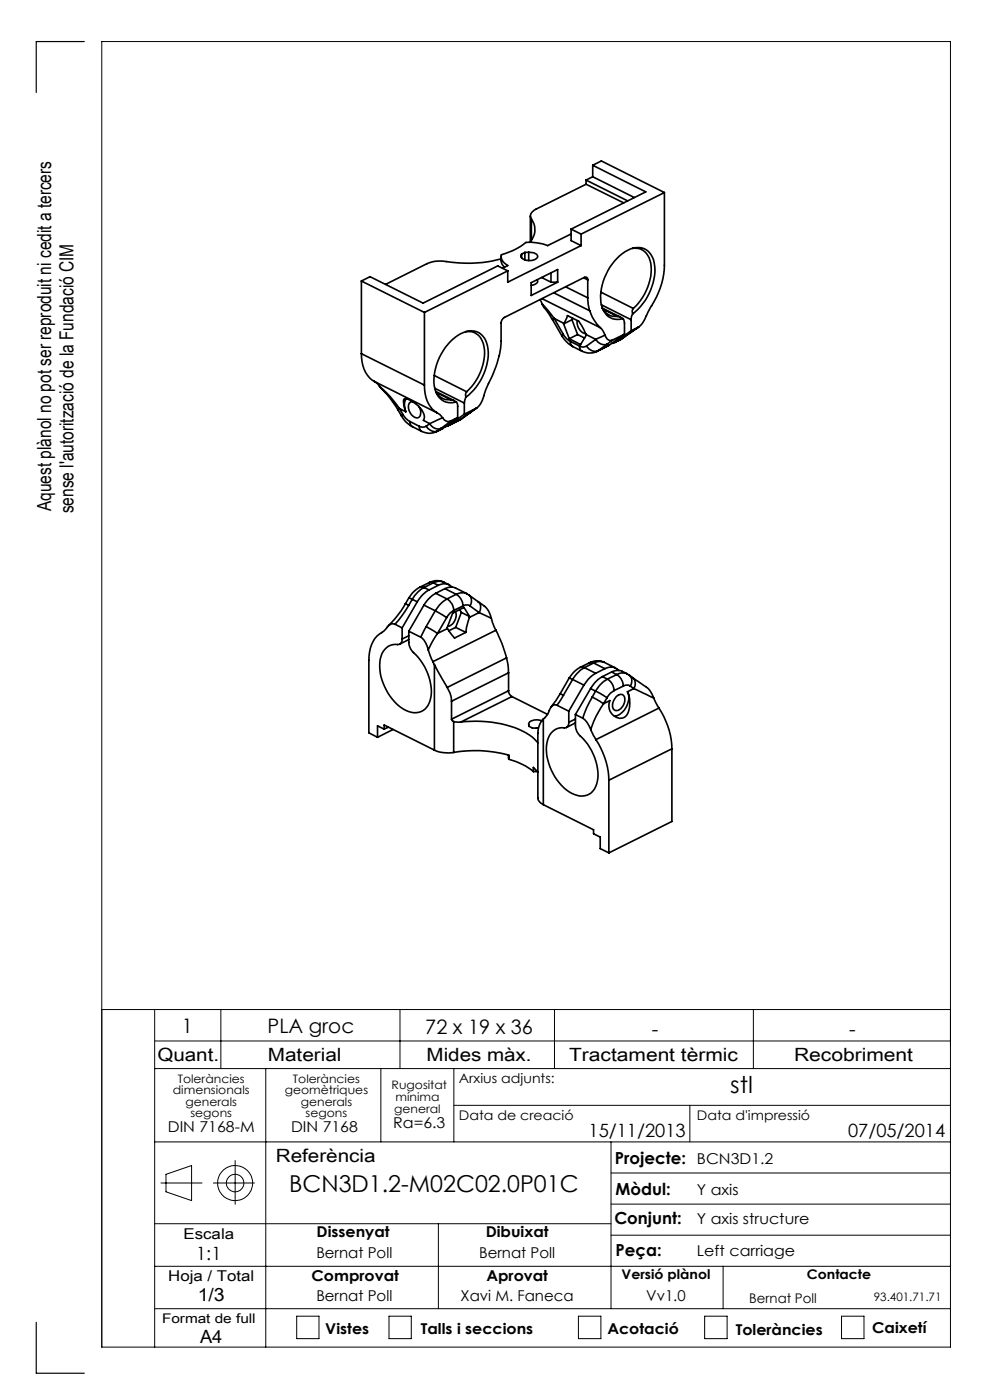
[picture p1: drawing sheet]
<svg xmlns="http://www.w3.org/2000/svg" width="210mm" height="297mm" viewBox="0 0 210 297" stroke-linecap="round" stroke-linejoin="round" font-family="sans-serif">
<g fill="none" stroke="#000" stroke-width=".21">
<path d="M21.6 214.2h180M32.8 214.2v71.6M46.8 214.2v12.5M84.8 214.2v12.5M117.6 214.2v12.5M159.8 214.2v12.5M32.8 220.8h168.8M32.8 226.7h168.8M56.4 226.7v59.1M80.8 226.7v15.5M96.3 226.7v15.5M96.3 234.5h105.3"/>
<path d="M146.3 234.5v7.7M32.8 259.6h96.8M32.8 242.2h168.8M34.1 251h8.8M35.2 249.1l5.4-1.8v7.4l-5.4-1.9zM45.3 251h8.7M49.9 246.2v9.3M93 259.6v18M129.6 242.2v35.4M129.6 255.4h72M129.6 248.8h72M32.8 277.6h168.8"/>
<path d="M32.8 268.6h168.8M62.9 279.2h4.8v4.8h-4.8zM82.5 279.2h4.7v4.8h-4.7zM122.7 279.2h4.8v4.8h-4.8zM129.6 262h72M149.5 279.2h4.7v4.8h-4.7zM153.4 268.6v9M178.5 279.2h4.8v4.8h-4.8zM21.6 285.8h180v-277h-180v277"/>
<circle cx="49.9" cy="251" r="3.7"/>
<circle cx="49.9" cy="251" r="1.86"/>
</g>
<path d="M17.9 8.8h-10.2v10.8M7.7 280.5v10.8h10.2" fill="none" stroke="#000" stroke-width=".25"/>
<g fill="none" stroke="#000" stroke-width=".35">
<path d="M124.3 39.1l-10.6 5.3a1.43 1.43 0 0 0-1 2.1M124.3 38.2l8.8 4.4M124.3 39.1l8 3.9M124.3 38.2v.9M125.7 37.5l-1.4 .7M125.7 37.5l8.8 4.4M125.7 35.1l11.3 5.6-15.9 7.9M125.7 35.1l1.9-1 13.3 6.7M125.7 35.1v2.4M76.7 59.6l13.3 6.7M76.7 59.6v15.4M106.3 54.4l.1 1.4 .6 .9"/>
<path d="M106.3 54.9a29.5 29.5 0 0 1-12.7 .5l-1.7 .1-1.3 .4-8.8 4.4M107.7 57.5l-17.7 8.8M107.7 57.5l-2.1-1.1-15.9 7.9-11.2-5.6-1.8 .9M110.6 54.3v.2M110.6 53.9v.4M110.6 53.9v.7M111.3 53.5l-.7 .4M111.3 53.5v1.6M112.1 53.5a1.55 1.55 0 0 1 2 1 2.34 2.34 0 0 1-3.5 0v-.2M112.1 53.5h-.8M112.1 53.5v1.8M112.5 45.8v5.5"/>
<path d="M112.7 60l5.6-2.8v2.7l-5.6 2.8zM112.7 46.5a3.9 3.9 0 0 1-.3 4.9M112.7 46.5v4.5M113.9 59.4a.74 .74 0 0 1-.7 1l-.5 .1M114.9 58.9l2 1M116.9 59.9h1.4M116.9 57.9v2M121.1 49.6l-4.9 2.5a11 11 0 0 0-4.7-.7 13.7 13.7 0 0 1-5.1 2.6 2.14 2.14 0 0 0 1.3 2.3l-1.1 .6M121.1 48.6v2.4l2.2 1.1M121.1 48.6l2.2 1.1M123.3 52.1l-15.6 7.8v-2.4M123.3 49.7v2.4"/>
<path d="M123.8 58.9l.9 .5M124.7 59.4a.47 .47 0 0 0-.2-.5 .47 .47 0 0 0-.5-.1l-17 8.5a1.47 1.47 0 0 0-.7 1.2v3.9a23.4 23.4 0 0 1-3.1 9.9l-.3 .7a8.8 8.8 0 0 1-1.4 3.3l-.5 .3M124.7 59.4v3.8M134.1 52.7a3.4 3.4 0 0 1 3.9 3.1 11.4 11.4 0 0 1-3.7 9.6M140.9 40.8v15.5a19.9 19.9 0 0 1-3.4 9.9 7.6 7.6 0 0 1-2.1 3.2M140.9 40.8l-17.6 8.9M76.7 75a6.5 6.5 0 0 0 2.7 5.9M76.7 75l13.3 6.7M90 66.3v15.4M92.1 79.7l6.9 3.4M98.8 70.4a3.3 3.3 0 0 1 3.9 3.1 11.2 11.2 0 0 1-3.7 9.6M114.6 63.6l.4 .8"/>
<path d="M115 64.4l2.5 3.2M115 64.4l.4 .7M115 63.4l12.4 6.1M115.3 65.2l1.9 2.7M117.2 67.9l2 3.3M117.5 62.1l7.6 3.8M117.5 67.6l-.3 .3M117.5 67.6l2.1 1M117.5 67.6l2 3.3M119.2 71.2l1.3 1.7 1 .6M119.5 70.9a3.6 3.6 0 0 0 1.5 1.5M119.5 70.9l-.3 .3"/>
<path d="M119.6 68.7l1.2 3.2M119.6 68.6l.8-1.6 2.4 1.2 1.5 2.7M119.6 68.6v.1M120 60.9l4.7 2.3M121 72.4l.1 .7 .4 .4M121 72.4l1.9 1M121.3 67.8l1.2 3.2M121.3 67.8l-1.7 .9M121.5 73.5l1.9 1M121.5 67.5l-.2 .3M122.4 68a2.44 2.44 0 0 0 1.8 2.8M122.5 71l1.5 .7"/>
<path d="M122.5 71l-1.7 .9M122.9 73.4a1.39 1.39 0 0 0 1.5 0M122.9 73.4l.3 .9 .2 .2M123.4 74.5l1.3 .4h1l.9-.3M124.3 70.9l2.1 1.1M124.3 70.9l.1 .2-1.2 2-2.4-1.2M124.4 73.4a1.99 1.99 0 0 0 2.5 1M124.7 63.2l.1 1.4 .3 1.3M125.1 65.9a8.7 8.7 0 0 0 2.3 3.6M126.4 72a2.07 2.07 0 0 0 2.4 1M126.4 72l-2 1.4M126.9 74.4l-.3 .2"/>
<path d="M127.4 69.5l.5 .7 .4 .9M127.5 62l6.8 3.4M127.6 64.7l6.3 3.1M127.9 65.6l3.1 1.5M128.3 71.1a1.2 1.2 0 0 0 1.6 1M128.3 71.1l-1.9 .9M128.8 73l-1.9 1.4M129.3 73.2l-2.7 1.4M129.3 73.2l-.3 .2M129.9 72.1l-1.1 .9M131 67.1a3.2 3.2 0 0 1-3.2-1.7l3.9 1.9M131 67.1l1.2 .5"/>
<path d="M131.4 72.1l.5-.2zM131.7 72l-1.3 .7M132.2 67.6l.3 .9v2.4M132.5 70.9l-2.6 1.2M132.5 70.9l-3.2 2.3M132.6 71.3l-.9 .7M133.9 70.2l-3.5 2.5-.6 .1M133.9 67.8v2.4M134.2 66.6l-.3 1.2M134.2 66.6a11.9 11.9 0 0 0 4.5-10.9 3.6 3.6 0 0 0-5.5-2.6 11.7 11.7 0 0 0-5.6 11.7 3.4 3.4 0 0 0 4.6 2.8M134.3 65.4l-.2 .6 .1 .6M135.4 69.4l-2.9 2 .1-.1"/>
<path d="M135.4 69.4l-1.5 .8M135.6 69.3l-3 2M79.4 80.9l1.1 1M79.4 80.9l13.3 6.7M80.5 81.9l2.2 2.2 2 2.6M80.5 81.9l.4 .5M80.8 82.4l2 2.2 1.6 2.4M84.4 87l.8 1.2M84.7 86.7l-.3 .3M84.7 86.7l1.4 .6M84.7 86.7l.8 1.2M85.2 88.2l.9 1.3 1.4 1"/>
<path d="M85.5 87.9l.5 .7 1 .8M85.5 87.9l-.3 .3M86.1 87.3a3.3 3.3 0 0 1-.3-2.7 5.2 5.2 0 0 1 3.4 2 2.17 2.17 0 0 1 .6 2.6l1.4 .7M86.1 84.6l-.3 .9 .3 1.8M87 89.4l.1 .7 .4 .4M87 89.4l1.9 1M87.5 85.2h-.1a1.33 1.33 0 0 0-.5 2.1 1.67 1.67 0 0 0 1.9 1.2 1.86 1.86 0 0 0 .1-2.3M87.5 90.5l1.9 1M88.9 90.4a1.46 1.46 0 0 0 1.5 0M88.9 90.4l.2 .9 .3 .2M89.4 91.5l1.8 .4 1.4-.3M90 81.7a6.4 6.4 0 0 0 2.7 5.9"/>
<path d="M90.4 90.4a2.05 2.05 0 0 0 2.4 1M91.2 89.9a1.97 1.97 0 0 0 2.4 1M91.2 89.9l-.8 .5M92.2 82.4l6.3 3.1M92.4 83.1a3.2 3.2 0 0 0 3.2 1.7M92.4 83l3.9 2M92.5 83.3l3.1 1.5M92.7 87.6l.7 .4 .5 .6M92.8 91.4l-.2 .2M93.6 90.9l-.8 .5M93.9 88.6a1.3 1.3 0 0 0 1.7 .7M93.9 88.6l-2.7 1.3"/>
<path d="M93.9 90.9l-1.3 .7M93.9 90.9l-1.1 .5M95.3 90.2l-.9 .3M95.6 89.3l-2 1.6M95.6 84.8l1.2 .5M96.8 85.3l.3 .6v2.7M97.1 88.6l-1.5 .7M97.1 88.6l-3.2 2.3M97.4 89.1l-2.4 1.2M97.7 89l.2-.1-.5 .2M97.7 89l-.3 .1M97.7 89l-2.4 1.2"/>
<path d="M98.5 85.5v2.4M98.5 87.9l-3.2 2.3M98.8 84.3l-.3 1.2M98.8 84.3a11.8 11.8 0 0 0 4.6-11 3.6 3.6 0 0 0-5.6-2.5 11.6 11.6 0 0 0-5.5 11.7 3.4 3.4 0 0 0 4.5 2.8M99 83.1l-.3 .6 .1 .6M99.8 87.5l-2.1 1.5M101 86.6l-1.3 1 .1-.1M101 86.6l-2.5 1.3M101.2 86.5l-1.4 1M83.8 132.4a1.97 1.97 0 0 0-2.1 1.2l-.3 .3a5.8 5.8 0 0 0-3.1 5.3l-.1 16.3 1.9 .9M83.8 132.4l1.5 .8M85.3 133.2v2.4"/>
<path d="M86 128.1l-1.6 2.4-2 2.2M86 128.1l.7 .3M86.7 133.9v2.4a3.5 3.5 0 0 0 1.5 2.6 10.9 10.9 0 0 1 3 9.7 3.4 3.4 0 0 1-5.2 2.1 11.3 11.3 0 0 1-5.4-10.8 3.4 3.4 0 0 1 3.9-3.2l.6-.2 .2-.9M86.7 128.4l-1.4 2.1-1.5 1.9M86.7 126.9l.8 .2M86.7 126.9l-.7 1.2M86.7 135.7l-1.9 1M86.7 133.9l2.6 1.3M86.7 134.9l-1.4 .7M87.5 127.1l1 .6M87.5 127.1l-.8 1.3M88.5 127.7l-3.2 5.5"/>
<path d="M89.1 124.6l-1.3 .8-1.1 1.5M89.1 124.6h.9M89.3 135.2a3.8 3.8 0 0 1 1.5 2.7M89.9 128.4l2.4 1.2M89.9 128.4l-3.2 5.5M90 124.6a6.4 6.4 0 0 0-2.5 2.5M90 124.6l1 .6M90.4 133l2.4 1.4M90.4 133l-1.1 2.2M90.8 137.9l1 2.5M91 125.2a6.4 6.4 0 0 0-2.5 2.5M91 123.6l.4-.1 .5 .1"/>
<path d="M91 123.6l-1.9 1M91.9 123.6l1.4-.3 .9 .2 1 .5M91.9 123.6l1.1 .6M91.9 123.6l-1.9 1M92.3 129.6l2.5 1.4M92.3 129.6l-1.9 3.4M92.4 125.9a7.1 7.1 0 0 0-2.5 2.5M92.4 125.9l2.4 1.2M92.8 134.4l-2 3.5M93 124.2a2.54 2.54 0 0 1 3 .4M93 124.2l-2 1M94.1 123.5l-.8-.3h-.9l-1.4 .4"/>
<path d="M94.4 124.9l1-.3h.7l2.9 1.3M94.4 124.9l2.4 1.2M94.4 124.9l-2 1M94.8 131l-2 3.4M94.8 127.1a7.1 7.1 0 0 0-2.5 2.5M94.8 127.1a2.85 2.85 0 0 1 1.4 2.4M94.9 133.3l1.5 2.1 2.4-1.2M94.9 133.3l-2.1 1.1M96.2 129.5a3.6 3.6 0 0 0-1.4 1.5M96.6 129.8a2.34 2.34 0 0 1-1.6 3.1M96.7 133.1l-1.5 .7M96.7 133.1l2.1 1.1"/>
<path d="M96.8 126.1a2.98 2.98 0 0 1 1.4 2.4M96.8 126.1l-2 1M97.5 129.3l.4 .6M97.9 129.9l-1.2 3.2M97.9 129.9l1.7 .9M98.2 128.5a1.39 1.39 0 0 1 1.5 0M98.2 128.5l-2 1M99 126l.4 .2M99 125.9l-1.2-.1-1 .3M99.4 126.2a1.75 1.75 0 0 1 .3 2.3M99.4 126.2l2 1.4M99.6 131l-.8 3.2"/>
<path d="M99.6 130.8v.2M99.6 130.8l-1.2-1.9-2.4 1.2-1.1 3.2M99.7 128.5l1.9 1.5M101.4 127.6l1.4 1M101.4 127.6a1.66 1.66 0 0 1 .2 2.4M101.6 130l2.6 1.2M101.6 130l-2 1M102.8 128.6l.8 1 .6 1.6M104.2 131.2l1 2.5M105.2 133.7a27.9 27.9 0 0 1 2.3 5.9M105.2 133.7l-13.4 6.7M107.5 139.6l.4 3.1"/>
<path d="M107.5 139.6l-12.6 6.2M81.5 154.7v-.9l10.6 5.3M81.5 154.7l-1.4-.7v2.4M82.4 154.3l-.9 .4M83.4 154.8l-3.3 1.6M91.8 140.4l.3 .6M92.1 141l2.8 4.8M92.1 159.1a7.3 7.3 0 0 0 4.1 .5M92.1 141v18.1M94.9 145.8l.6 1.2 .3 1.8M95.8 152.6l.2 .4 .2 .1M95.8 148.8v3.8"/>
<path d="M96.2 153.1l1.6 .1M96.2 159.6a26.5 26.5 0 0 1 11.7 .6v.9M96.2 153.1v6.5M97.8 153.2a24 24 0 0 1 13.8 2.3l1.3 .9 1.2 1.2M107.9 146.5a1.38 1.38 0 0 0 .7 1.3M107.9 142.7v3.8M107.9 142.7l-12.1 6.1M107.9 146.5l-12.1 6.1M108.6 147.8l-10.8 5.4M108.6 147.8l7.5 3.7M115 152.9a2.81 2.81 0 0 0-2.7 .4l-.1 .8a3.2 3.2 0 0 0 2 .3M115.3 152.5a4.1 4.1 0 0 0-1.2 3v14l.5 .7 .7 .5"/>
<path d="M115.3 152.5v18.2M118.1 149.6a1.35 1.35 0 0 0-1.6 1.3l-.5 .9-.7 .7M118.1 149.6l2.5 1.3M118.8 147.2l-1.9 2.8M118.8 147.2l.7 .3M119.5 147.5l-1.4 2.1M120.6 150.9v2.3M120.7 143.9l.8 .2M120.7 143.9l-1.9 3.3M121.5 144.1l2.4 1.2M121.5 144.1l-2 3.4M122.1 151.6v2.3a3.5 3.5 0 0 0 1.5 2.7 10.9 10.9 0 0 1 3 9.7 3.4 3.4 0 0 1-5.2 2 11.2 11.2 0 0 1-5.4-10.8 3.5 3.5 0 0 1 4.1-3.1l.4-.5 .1-.7"/>
<path d="M122.1 153.3l-1.9 1M122.1 151.6l1.5 .8M122.1 152.5l-1.5 .7M123.1 141.6l-1.3 .8-1.1 1.5M123.1 141.6h.9M123.6 152.4a4.6 4.6 0 0 1 1.7 2.4M123.9 145.3l-3.3 5.6M124 141.6a7.1 7.1 0 0 0-2.5 2.5M124 141.6l2.4 1.2M125 140.6l.4-.1 .5 .1M125 140.6l-1.9 1M125.3 146.1l-3.2 5.5"/>
<path d="M125.3 146.1l1 .5M125.3 154.8l1.1 2.1M125.6 147.9l-1.1 2.2-.9 2.3M125.6 147.9l2.4 1.4M125.9 140.6l-1.9 1M125.9 140.6l2.4 1.2M126.3 146.6l2.5 1.4M126.3 146.6l-.7 1.3M126.4 142.8a7.1 7.1 0 0 0-2.5 2.5M126.4 156.9a16.4 16.4 0 0 1 2.8 8.6M127.8 143.5a6.8 6.8 0 0 0-2.5 2.6M127.8 143.5l1 .6"/>
<path d="M128 149.3l-1.6 2.7-1.1 2.8M128.2 140.5l-.9-.3h-.9l-1.4 .4M128.2 140.5l-1.3-.2-1 .3M128.2 140.5l2.4 1.2M128.3 141.8a2.54 2.54 0 0 1 3 .4M128.3 141.8l-1.9 1M128.8 148l-.8 1.3M128.8 144.1a6.8 6.8 0 0 0-2.5 2.5M128.8 144.1a2.85 2.85 0 0 1 1.4 2.4M129.8 142.6l1.3-.4a3.2 3.2 0 0 1 1.9 .7l-1.2-.1-1 .3M129.8 142.6l1 .5M129.8 142.6l-2 .9"/>
<path d="M130.2 146.5a3.6 3.6 0 0 0-1.4 1.5M130.7 147.8a1.02 1.02 0 0 1 1.3-.5 1.02 1.02 0 0 1 .5 1.4 1.92 1.92 0 0 1-2.1 1.9 1.97 1.97 0 0 1 .3-2.8zM130.8 143.1a2.93 2.93 0 0 1 1.4 2.5M130.8 143.1l-2 1M132.2 145.6a1.39 1.39 0 0 1 1.5 0M132.2 145.6l-2 .9M133 143l.5 .2M133.1 146.8a5.4 5.4 0 0 1-.4 5.2 2.35 2.35 0 0 1-3.5-2.2l.2-1.2-1.4 .7M133.1 146.8a4.1 4.1 0 0 1-2.4 5.1h-.4M133.5 143.2a1.68 1.68 0 0 1 .2 2.4M133.5 143.2l.7 .6M133.7 145.6l.7 .5"/>
<path d="M134.2 143.8l3.2 2.2 .6 .7 .7 1.4M134.2 143.8a1.77 1.77 0 0 1 .2 2.3M134.4 146.1l4.3 2M134.4 146.1l-1.3 .7M138.7 148.1l1.1 2.1M139.8 150.2a16.4 16.4 0 0 1 2.7 8.7M139.8 150.2l-13.4 6.7M142.5 158.9l-13.3 6.6M142.5 158.9v15.4l-13.3 6.6M107.9 160.2v.9M107.9 161.1a13.6 13.6 0 0 1 5.2 2.6M113.1 163.7v-.9l1 1"/>
<path d="M113.1 163.7h.9M115.3 170.7l10.6 5.3v.9l1.4 .7v2.4l1.9 .9M129.2 165.5v15.4"/>
</g>
<g font-size="4.9">
<text x="154.9" y="231.8">stl</text>
<text x="61.3" y="253">BCN3D1.2-M02C02.0P01C</text>
</g>
<g font-size="4.2">
<text x="38.6" y="219">1</text>
<text x="56.8" y="219.2">PLA groc</text>
<text x="90.2" y="219.4">72 x 19 x 36</text>
<text x="138.3" y="219.7">-</text>
<text x="180.1" y="219.7">-</text>
</g>
<g font-size="4.1">
<text x="10.9" y="108.4" transform="rotate(-90 10.9 108.4)">Aquest plànol no pot ser reproduit ni cedit a tercers</text>
<text x="15.6" y="108.9" transform="rotate(-90 15.6 108.9)">sense l'autorització de la Fundació CIM</text>
</g>
<g font-size="3.9">
<text x="33.4" y="225">Quant.</text>
<text x="56.8" y="225">Material</text>
<text x="90.5" y="225">Mides màx.</text>
<text x="120.7" y="225">Tractament tèrmic</text>
<text x="168.4" y="225">Recobriment</text>
<text x="124.8" y="241.3">15/11/2013</text>
<text x="179.9" y="241.3">07/05/2014</text>
<text x="58.5" y="246.5">Referència</text>
<text x="41.6" y="267.2">1:1</text>
<text x="41.9" y="276.1">1/3</text>
<text x="42.4" y="284.9">A4</text>
</g>
<g font-size="3.5">
<text x="130.5" y="246.8">Projecte:</text>
<text x="130.6" y="253.4">Mòdul:</text>
<text x="130.3" y="259.8">Conjunt:</text>
<text x="130.6" y="266.4">Peça:</text>
</g>
<g font-size="3.2">
<text x="83.4" y="239.3">Ra=6.3</text>
<text x="35.6" y="240.1">DIN 7168-M</text>
<text x="61.7" y="240.1">DIN 7168</text>
<text x="147.8" y="246.8">BCN3D1.2</text>
<text x="147.8" y="253.4">Y axis</text>
<text x="38.9" y="262.9">Escala</text>
<text x="67.2" y="262.5">Dissenyat</text>
<text x="103" y="262.5">Dibuixat</text>
<text x="147.8" y="259.8">Y axis structure</text>
<text x="67.1" y="266.8">Bernat Poll</text>
<text x="101.6" y="266.8">Bernat Poll</text>
<text x="147.8" y="266.4">Left carriage</text>
<text x="35.7" y="271.7">Hoja / Total</text>
<text x="66.1" y="271.7">Comprovat</text>
<text x="103.2" y="271.7">Aprovat</text>
<text x="67.1" y="276.1">Bernat Poll</text>
<text x="97.7" y="276.1">Xavi M. Faneca</text>
<text x="137.1" y="276.1">Vv1.0</text>
<text x="69" y="283.1">Vistes</text>
<text x="89.3" y="283.1">Talls i seccions</text>
<text x="128.8" y="283.1">Acotació</text>
<text x="156.1" y="283.2">Toleràncies</text>
<text x="185" y="282.8">Caixetí</text>
</g>
<g font-size="2.8">
<text x="97.3" y="229.6">Arxius adjunts:</text>
<text x="97.3" y="237.7">Data de creació</text>
<text x="147.8" y="237.7">Data d'impressió</text>
<text x="131.8" y="271.4">Versió plànol</text>
<text x="171.2" y="271.4">Contacte</text>
<text x="34.4" y="280.7">Format de full</text>
<text x="158.9" y="276.3">Bernat Poll</text>
</g>
<g font-size="2.5">
<text x="36.7" y="232.1">dimensionals</text>
<text x="37.7" y="229.6">Toleràncies</text>
<text x="60.4" y="232.1">geomètriques</text>
<text x="62.1" y="229.6">Toleràncies</text>
<text x="83.1" y="231">Rugositat</text>
<text x="83.9" y="233.5">mínima</text>
<text x="39.4" y="234.6">generals</text>
<text x="40.4" y="237.1">segons</text>
<text x="63.8" y="234.6">generals</text>
<text x="64.8" y="237.1">segons</text>
<text x="83.6" y="236.2">general</text>
<text x="185.4" y="276.1">93.401.71.71</text>
</g>
</svg>
